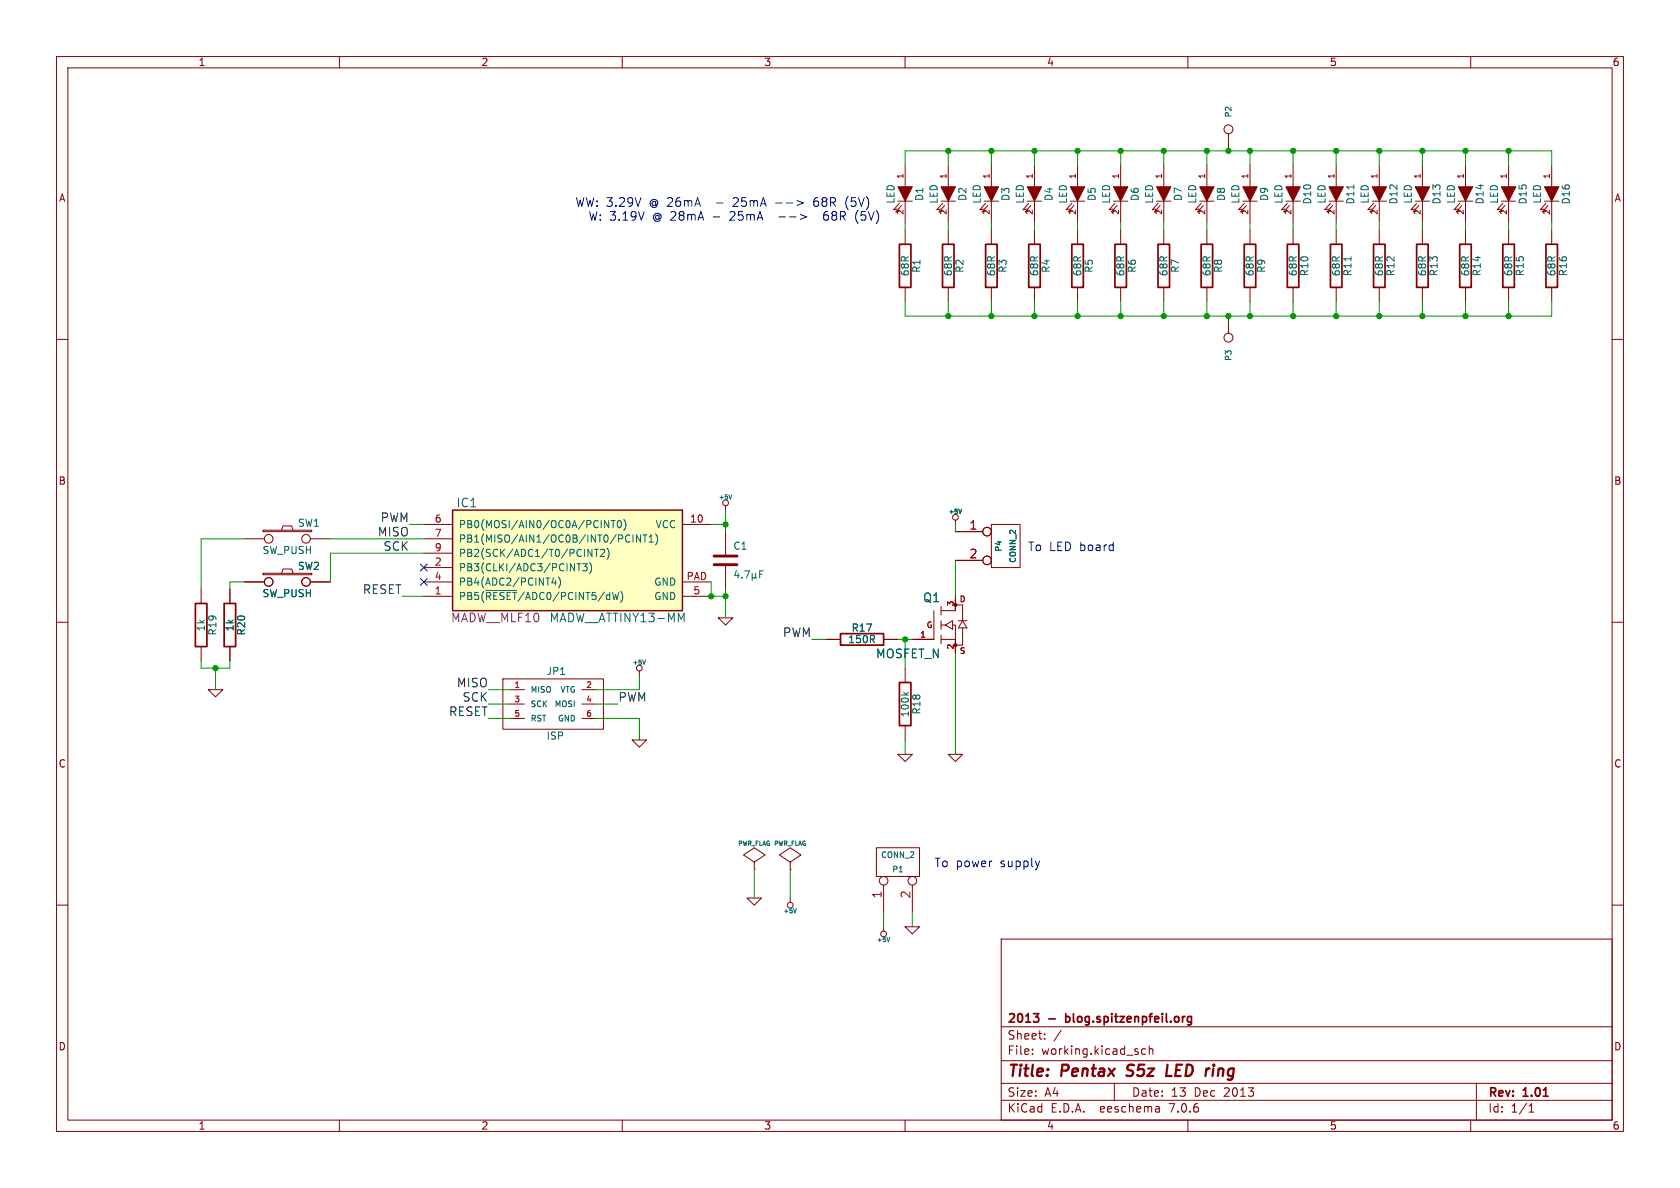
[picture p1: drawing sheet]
<svg xmlns="http://www.w3.org/2000/svg" width="297mm" height="210mm" viewBox="0 0 297 210" stroke-linecap="round" stroke-linejoin="round" font-family="sans-serif">
<g fill="none" stroke="#840000" stroke-width=".18">
<path d="M10 10h277v190h-277zM12 12h273v186h-273zM60 10v2M110 10v2M160 10v2M210 10v2M260 10v2M158.7 35.6h2.6M159 35.9l-1 1.2 .6-.1M159.4 36.3l-1 1.2 .6-.2M160 29.2v3.8M160 35.6v3.8"/>
<path d="M166.4 35.6h2.5M166.6 35.9l-1 1.2 .6-.1M167 36.3l-1 1.2 .6-.2M167.6 29.2v3.8M167.6 35.6v3.8M174 35.6h2.5M174.2 35.9l-1 1.2 .7-.1M174.6 36.3l-1 1.2 .6-.2M175.3 29.2v3.8M175.3 35.6v3.8M181.6 35.6h2.5M181.9 35.9l-1.1 1.2 .7-.1"/>
<path d="M182.2 36.3l-1 1.2 .7-.2M182.9 29.2v3.8M182.9 35.6v3.8M189.2 35.6h2.6M189.5 35.9l-1 1.2 .6-.1M189.9 36.3l-1.1 1.2 .7-.2M190.5 29.2v3.8M190.5 35.6v3.8M196.8 35.6h2.6M197.1 35.9l-1 1.2 .6-.1M197.5 36.3l-1 1.2 .6-.2M198.1 29.2v3.8"/>
<path d="M198.1 35.6v3.8M204.5 35.6h2.5M204.7 35.9l-1 1.2 .6-.1M205.1 36.3l-1 1.2 .6-.2M205.7 29.2v3.8M205.7 35.6v3.8M212.1 35.6h2.5M212.3 35.9l-1 1.2 .7-.1M212.7 36.3l-1 1.2 .6-.2M213.4 29.2v3.8M213.4 35.6v3.8M217.2 23.6v3.1"/>
<path d="M219.7 35.6h2.5M220 35.9l-1.1 1.2 .7-.1M220.3 36.3l-1 1.2 .7-.2M221 29.2v3.8M221 35.6v3.8M227.3 35.6h2.6M227.6 35.9l-1 1.2 .6-.1M228 36.3l-1.1 1.2 .7-.2M228.6 29.2v3.8M228.6 35.6v3.8M234.9 35.6h2.6M235.2 35.9l-1 1.2 .6-.1"/>
<path d="M235.6 36.3l-1 1.2 .6-.2M236.2 29.2v3.8M236.2 35.6v3.8M242.6 35.6h2.5M242.8 35.9l-1 1.2 .6-.1M243.2 36.3l-1 1.2 .6-.2M243.8 29.2v3.8M243.8 35.6v3.8M250.2 35.6h2.5M250.4 35.9l-1 1.2 .7-.1M250.8 36.3l-1 1.2 .6-.2M251.5 29.2v3.8"/>
<path d="M251.5 35.6v3.8M257.8 35.6h2.5M258.1 35.9l-1.1 1.2 .7-.1M258.4 36.3l-1 1.2 .7-.2M259.1 29.2v3.8M259.1 35.6v3.8M265.4 35.6h2.6M265.7 35.9l-1 1.2 .6-.1M266.1 36.3l-1.1 1.2 .7-.2M266.7 29.2v3.8M266.7 35.6v3.8M273 35.6h2.6"/>
<path d="M273.3 35.9l-1 1.2 .6-.1M273.7 36.3l-1 1.2 .6-.2M274.3 29.2v3.8M274.3 35.6v3.8M10 60h2M160 40.6v2.6M160 50.8v2.5M167.6 40.6v2.6M167.6 50.8v2.5M175.3 40.6v2.6M175.3 50.8v2.5M182.9 40.6v2.6"/>
<path d="M182.9 50.8v2.5M190.5 40.6v2.6M190.5 50.8v2.5M198.1 40.6v2.6M198.1 50.8v2.5M205.7 40.6v2.6M205.7 50.8v2.5M213.4 40.6v2.6M213.4 50.8v2.5M217.2 55.9v3M221 40.6v2.6M221 50.8v2.5"/>
<path d="M228.6 40.6v2.6M228.6 50.8v2.5M236.2 40.6v2.6M236.2 50.8v2.5M243.8 40.6v2.6M243.8 50.8v2.5M251.5 40.6v2.6M251.5 50.8v2.5M259.1 40.6v2.6M259.1 50.8v2.5M266.7 40.6v2.6M266.7 50.8v2.5"/>
<path d="M274.3 40.6v2.6M274.3 50.8v2.5M285 60h2M43.2 95.3h3.5M46.5 93.7h8.6v.3h-8.6zM49.8 93.7l.2-.7h1.6l.2 .7M54.9 95.3h3.5M74.9 95.3h5.1M74.9 92.7h5.1M74.9 97.8h5.1M120.6 92.7h5.1M128.3 89.4v.8"/>
<path d="M128.3 94v4.3M128.3 99.8v4.3M168.9 91.9v.8M168.9 94h4.8M168.9 99.1h4.8M175.3 92.7h5v7.6h-5zM10 110h2M35.6 104.1v2.6M35.6 114.3v2.5M40.6 104.1v2.6M40.6 114.3v2.5M43.2 102.9h3.5"/>
<path d="M46.5 101.3h8.6v.3h-8.6zM49.8 101.3l.2-.7h1.6l.2 .7M54.9 102.9h3.5M74.9 102.9h5.1M74.9 105.4h5.1M74.9 100.3h5.1M113 118.6v.8M120.6 102.9h5.1M120.6 105.4h5.1M127 109.2h2.5l-1.2 1.3zM146 113h2.6M156.2 113h2.5"/>
<path d="M160 118.1v2.6M165.1 108v5h-3.8M166.4 113h2.5M166.4 107.2v1.5M166.4 109.7v1.6M166.4 112.3v1.5M166.4 110.5h.7M167.1 110.5l1.3-.8v1.6zM168.4 110.5h.5v2.5M168.9 106.9h1.3v2.8M168.9 105.4v2.6h-2.5M168.9 113v2.6"/>
<path d="M169.4 109.7h1.5M170.2 111v3h-1.3M170.2 109.7l.7 1.3h-1.5zM285 110h2M36.8 121.9h2.6l-1.3 1.3zM88.9 120h17.8v8.9h-17.8zM90.2 121.9h2.5M90.2 124.5h2.5M90.2 127h2.5M102.9 121.9h2.5M102.9 124.5h2.5M102.9 127h2.5"/>
<path d="M111.8 130.8h2.5l-1.3 1.3zM158.7 133.4h2.6l-1.3 1.2zM160 128.3v2.5M167.6 133.4h2.6l-1.3 1.2zM10 160h2M132.1 158.8h2.5l-1.3 1.2zM133.3 152.4l2-1.3-2-1.2-1.9 1.2 1.9 1.3v1.3M133.3 153.7h.1M139.7 158.8v.7M139.7 152.4l1.9-1.3-1.9-1.2-1.9 1.2 1.9 1.3v1.3M139.7 153.7h.1M154.9 149.9h7.7v5h-7.7z"/>
<path d="M156.2 156.5v4.8M161.3 156.5v4.8M285 160h2M156.2 163.8v.8M160 163.8h2.6l-1.3 1.3zM177 166h108v32h-108zM60 198v2M110 198v2M160 198v2M177 194.5h108M177 191.5h108M177 187.5h108"/>
<path d="M177 181.5h108M182.5 186.3v.1M182.5 185.5v.1M184.7 183.6v.1M184.7 182.8v.1M187.6 182.1l-1.3 2M197 191.5v3M202.5 185.5l-.4-.1-.3 .3v.4l.2 .2h.5M203.2 185.5l.2-.1 .3 .1 .1 .9M203.2 184.9v1.5M204.9 195.7l.1 .9M205 196.5l-.2 .1"/>
<path d="M205 196h-.2M210 198v2M260 198v2M261 191.5v6.5M270.3 196.6h.9M270.3 195.5l.4-.4v1.5"/>
<circle cx="217.2" cy="22.9" r=".79"/>
<circle cx="217.2" cy="59.7" r=".79"/>
<circle cx="47.5" cy="95.2" r=".76"/>
<circle cx="54.1" cy="95.2" r=".76"/>
<circle cx="128.3" cy="88.9" r=".51"/>
<circle cx="168.9" cy="91.4" r=".51"/>
<circle cx="174.5" cy="99.1" r=".76"/>
<circle cx="174.5" cy="94" r=".76"/>
<circle cx="47.5" cy="102.9" r=".76"/>
<circle cx="54.1" cy="102.9" r=".76"/>
<circle cx="113" cy="118.1" r=".51"/>
<circle cx="156.2" cy="155.7" r=".76"/>
<circle cx="161.3" cy="155.7" r=".76"/>
<circle cx="139.7" cy="160" r=".51"/>
<circle cx="156.2" cy="165.1" r=".51"/>
</g>
<path d="M199.1 190.1l.3 .1M199.4 188.4l-.1 .2 .1 .4M206.4 188.2l-.2 2h.9M214.6 188.2l-.1 .1 .1 .1M214.6 188.2l.1 .1-.1 .1M214.6 188.2v.2" fill="none" stroke="#840000" stroke-width=".4"/>
<g fill="none" stroke="#840000" stroke-width=".3">
<path d="M159 43.2h2v7.6h-2zM166.6 43.2h2.1v7.6h-2.1zM174.2 43.2h2.1v7.6h-2.1zM181.9 43.2h2v7.6h-2zM189.5 43.2h2v7.6h-2zM197.1 43.2h2v7.6h-2zM204.7 43.2h2.1v7.6h-2.1zM212.3 43.2h2.1v7.6h-2.1zM220 43.2h2v7.6h-2zM227.6 43.2h2v7.6h-2zM235.2 43.2h2v7.6h-2zM242.8 43.2h2.1v7.6h-2.1z"/>
<path d="M250.4 43.2h2.1v7.6h-2.1zM258.1 43.2h2v7.6h-2zM265.7 43.2h2v7.6h-2zM273.3 43.2h2v7.6h-2zM34.5 106.7h2.1v7.6h-2.1zM39.6 106.7h2.1v7.6h-2.1zM148.6 112h7.6v2h-7.6zM159 120.7h2v7.6h-2zM182.7 179.2h.9l-.5 .6 .5 .1v.5l-.3 .3h-.4M188.4 179.2v1.5M188.6 179.7l-.2 .1M210.1 179.8h.5"/>
<path d="M210.6 179.7v1.2l-.3 .3-.3-.1M188.4 180.6l.2 .1M210.1 180.6h.5"/>
</g>
<g fill="#840000" stroke="#840000" stroke-width=".18">
<path d="M204.5 33h2.5l-1.3 2.6z"/>
<path d="M196.8 33h2.6l-1.3 2.6z"/>
<path d="M189.2 33h2.6l-1.3 2.6z"/>
<path d="M174 33h2.5l-1.2 2.6z"/>
<path d="M166.4 33h2.5l-1.3 2.6z"/>
<path d="M242.6 33h2.5l-1.3 2.6z"/>
<path d="M250.2 33h2.5l-1.2 2.6z"/>
<path d="M212.1 33h2.5l-1.2 2.6z"/>
<path d="M273 33h2.6l-1.3 2.6z"/>
<path d="M265.4 33h2.6l-1.3 2.6z"/>
<path d="M257.8 33h2.5l-1.2 2.6z"/>
<path d="M227.3 33h2.6l-1.3 2.6z"/>
<path d="M219.7 33h2.5l-1.2 2.6z"/>
<path d="M158.7 33h2.6l-1.3 2.6z"/>
<path d="M234.9 33h2.6l-1.3 2.6z"/>
<path d="M181.6 33h2.5l-1.2 2.6z"/>
</g>
<g fill="none" stroke="#006464" stroke-width=".18">
<path d="M239.3 32.7v.7M238.8 45.4v.7M102 99.6h.7M102.4 99.6v1.3M103 99.6h.8l-.4 .5 .3 .1v.6l-.1 .1-.6-.1M103.9 97.1l.8 1.3v-1.3M104.2 99.5a1.46 1.46 0 0 1 0 1.9M105.1 97.1h.7M105.4 97.1v1.3M106.2 97.2l.4-.1 .3 .4-.8 .9h.8M106.9 92l.7 1.3v-1.3M107.4 97a1.47 1.47 0 0 1-.1 1.9"/>
<path d="M108 92h.8M108.4 92v1.3M109.2 92.1l.2-.1a.68 .68 0 0 1 .5 .7 .68 .68 0 0 1-.5 .6l-.2-.1-.1-.4zM110.3 91.8a1.46 1.46 0 0 1 0 2M111.9 94.6v1.2M113.2 94.6v1.2l-.7-1.2v1.2M113.7 94.6h.7M114 94.6v1.2M114.8 95.8h.7M114.8 94.9l.3-.3v1.2M115.9 94.4a1.46 1.46 0 0 1 0 1.9M129.4 87.5l-.3 .7"/>
<path d="M170 90l-.3 .8M85.8 104.4h5.5M97.9 102.1l-.3 .9h.8M98.2 102.6v.8M98.8 102.1a1.47 1.47 0 0 1-.1 1.8M109.4 104.7l-.3 1.3M109.7 104.5a1.46 1.46 0 0 1 0 2M114.1 116.7l-.2 .7M120.4 109.5l.5-1.1v1.5M130.2 100.8l-.3 1h.8M130.5 101.3v.9M131.2 102.1v.1"/>
<path d="M131.6 100.9h.9l-.6 1.3M133 101.3v1.3M133 102l.2 .2h.2l.2-.2M133.6 102l.2 .2M133.6 101.3v.7M134.3 101.5h.4M134.9 100.9h-.6v1.3M159.8 122.4l.4 .5M160.6 122.4l-.5 .3M140.8 160.6l-.3 .8M157.3 165.7l-.3 .8"/>
</g>
<path d="M80 90.2h40.6v17.8h-40.6z" fill="#ffffc2" stroke="#ffffc2" stroke-width=".18"/>
<path d="M80 90.2h40.6v17.8h-40.6z" fill="none" stroke="#840000" stroke-width=".25"/>
<path d="M126.2 99.8h4.1M126.2 98.3h4.1" fill="none" stroke="#840000" stroke-width=".51"/>
<path d="M161.9 113h3.2M168.9 113v2.1M168.9 105.9v2.1" fill="none" stroke="#840000" stroke-width=".2"/>
<circle cx="168.9" cy="114" r=".25" fill="#840000" stroke="#840000" stroke-width=".2"/>
<path d="M129.9 38.1l-.9 .8h.9M137.7 38.3h1.2M139.6 38.3h1.1M140.9 35.5l1.1 .4-1.1 .4M141.5 37.9l1.1 .4-1.1 .5M144.1 35.1a1.19 1.19 0 0 0-.1 1.3l.2 .1M144.2 35.5l-.3 .3M146 37.4l-.1 .1a1.03 1.03 0 0 0 0 1.4h.4M146.3 38.1l-.4-.1-.3 .3M149.9 34.8a1.79 1.79 0 0 0 0 2.2M151.4 39.1l.3 .4M183.8 152.2l-.4 1" fill="none" stroke="#0000c2" stroke-width=".18"/>
<g fill="none" stroke="#009600" stroke-width=".18">
<path d="M160 29.2v-2.5h114.3v2.5M160 39.4v1.2M167.6 26.7v2.5M167.6 39.4v1.2M175.3 26.7v2.5M175.3 39.4v1.2M182.9 26.7v2.5M182.9 39.4v1.2M190.5 26.7v2.5M190.5 39.4v1.2M198.1 26.7v2.5M198.1 39.4v1.2"/>
<path d="M205.7 26.7v2.5M205.7 39.4v1.2M213.4 26.7v2.5M213.4 39.4v1.2M221 26.7v2.5M221 39.4v1.2M228.6 26.7v2.5M228.6 39.4v1.2M236.2 26.7v2.5M236.2 39.4v1.2M243.8 26.7v2.5M243.8 39.4v1.2"/>
<path d="M251.5 26.7v2.5M251.5 39.4v1.2M259.1 26.7v2.5M259.1 39.4v1.2M266.7 26.7v2.5M266.7 39.4v1.2M274.3 39.4v1.2M160 53.3v2.6h114.3v-2.6M167.6 53.3v2.6M175.3 53.3v2.6M182.9 53.3v2.6M190.5 53.3v2.6"/>
<path d="M198.1 53.3v2.6M205.7 53.3v2.6M213.4 53.3v2.6M221 53.3v2.6M228.6 53.3v2.6M236.2 53.3v2.6M243.8 53.3v2.6M251.5 53.3v2.6M259.1 53.3v2.6M266.7 53.3v2.6M43.2 95.3h-7.6v8.8M58.4 95.3h16.5"/>
<path d="M72.4 92.7h2.5M74.9 97.8h-16.5v5.1M125.7 92.7h2.6M128.3 90.2v3.8M168.9 92.7v1.3M168.9 99.1v6.3M35.6 116.8v1.3h5v-1.3M38.1 118.1v3.8M43.2 102.9h-2.6v1.2M71.1 105.4h3.8M113 119.4v2.5h-7.6M125.7 102.9v2.5h2.6"/>
<path d="M128.3 104.1v5.1M143.5 113h2.5M158.7 113h2.6M160 113v5.1M168.9 115.6v17.8M86.4 121.9h3.8M86.4 127h3.8M86.4 124.5h3.8M105.4 127h7.6v3.8M105.4 124.5h3.8M160 130.8v2.6M133.3 153.7v5.1"/>
<path d="M139.7 153.7v5.1M156.2 161.3v2.5M161.3 161.3v2.5"/>
</g>
<path d="M74.3 99.7l1.2 1.2M75.5 99.7l-1.2 1.2M74.3 102.3l1.2 1.2M75.5 102.3l-1.2 1.2" fill="none" stroke="#000084" stroke-width=".18"/>
<g fill="#009600" stroke="#009600" stroke-width=".18">
<circle cx="213.4" cy="55.9" r=".46"/>
<circle cx="205.7" cy="55.9" r=".46"/>
<circle cx="190.5" cy="26.7" r=".46"/>
<circle cx="198.1" cy="26.7" r=".46"/>
<circle cx="205.7" cy="26.7" r=".46"/>
<circle cx="182.9" cy="55.9" r=".46"/>
<circle cx="198.1" cy="55.9" r=".46"/>
<circle cx="190.5" cy="55.9" r=".46"/>
<circle cx="175.3" cy="55.9" r=".46"/>
<circle cx="167.6" cy="55.9" r=".46"/>
<circle cx="128.3" cy="92.7" r=".46"/>
<circle cx="251.5" cy="55.9" r=".46"/>
<circle cx="243.8" cy="26.7" r=".46"/>
<circle cx="221" cy="26.7" r=".46"/>
<circle cx="236.2" cy="26.7" r=".46"/>
<circle cx="228.6" cy="26.7" r=".46"/>
<circle cx="243.8" cy="55.9" r=".46"/>
<circle cx="38.1" cy="118.1" r=".46"/>
<circle cx="128.3" cy="105.4" r=".46"/>
<circle cx="125.7" cy="105.4" r=".46"/>
<circle cx="160" cy="113" r=".46"/>
<circle cx="175.3" cy="26.7" r=".46"/>
<circle cx="182.9" cy="26.7" r=".46"/>
<circle cx="167.6" cy="26.7" r=".46"/>
<circle cx="221" cy="55.9" r=".46"/>
<circle cx="217.2" cy="55.9" r=".46"/>
<circle cx="228.6" cy="55.9" r=".46"/>
<circle cx="236.2" cy="55.9" r=".46"/>
<circle cx="213.4" cy="26.7" r=".46"/>
<circle cx="217.2" cy="26.7" r=".46"/>
<circle cx="251.5" cy="26.7" r=".46"/>
<circle cx="259.1" cy="26.7" r=".46"/>
<circle cx="266.7" cy="55.9" r=".46"/>
<circle cx="259.1" cy="55.9" r=".46"/>
<circle cx="266.7" cy="26.7" r=".46"/>
</g>
<g font-size="2.8" fill="#840000">
<text x="178" y="190.9">Title:</text>
<text x="187.7" y="190.9">Pentax</text>
<text x="200.1" y="190.9">S5z</text>
<text x="207.8" y="190.9">LED</text>
<text x="215.6" y="190.9">ring</text>
</g>
<g font-size="2.1" fill="#0000c2">
<text x="101.6" y="36.7">WW: 3.29V</text>
<text x="104.2" y="39.1">W: 3.19V</text>
<text x="114.8" y="36.7">@ 26mA</text>
<text x="115.7" y="39.1">@ 28mA</text>
<text x="126.5" y="39.1">-</text>
<text x="127" y="36.7">-</text>
<text x="129.7" y="39.1">25mA</text>
<text x="130.2" y="36.7">25mA</text>
<text x="137.7" y="36.7">--&gt;</text>
<text x="144.7" y="36.7">68R</text>
<text x="146.9" y="39.1">68R</text>
<text x="150.4" y="36.7">(5V)</text>
<text x="152.6" y="39.1">(5V)</text>
<text x="181.6" y="97.5">To LED board</text>
<text x="165.1" y="153.4">To power</text>
<text x="176.9" y="153.4">supply</text>
</g>
<g font-size="2.1" fill="#006464">
<text x="80.6" y="89.9">IC1</text>
<text x="163.1" y="106.7">Q1</text>
<text x="97.1" y="110.2">MADW__ATTINY13-MM</text>
<text x="154.8" y="116.6">MOSFET_N</text>
</g>
<g font-size="2.1" fill="#0f0f0f">
<text x="66.7" y="94.9">MISO</text>
<text x="67.2" y="92.4">PWM</text>
<text x="67.7" y="97.5">SCK</text>
<text x="64.1" y="105.1">RESET</text>
<text x="138.4" y="112.7">PWM</text>
<text x="80.7" y="121.6">MISO</text>
<text x="81.7" y="124.1">SCK</text>
<text x="109.2" y="124.1">PWM</text>
<text x="79.3" y="126.7">RESET</text>
</g>
<g font-size="2.1" fill="#a90000">
<text x="171.3" y="93.7">1</text>
<text x="171.3" y="98.8">2</text>
<text x="156" y="158.9" transform="rotate(-90 156 158.9)">1</text>
<text x="161" y="158.9" transform="rotate(-90 161 158.9)">2</text>
</g>
<text font-size="2.1" fill="#840084" x="79.6" y="110.2">MADW__MLF10</text>
<g font-size="2.1" fill="#840000">
<text x="178" y="184">Sheet:</text>
<text x="178" y="181.2">2013</text>
<text x="185.5" y="181.2">-</text>
<text x="189.1" y="181.2">blog.spitzenpfeil.org</text>
<text x="178" y="186.7">File:</text>
<text x="184.1" y="186.7">working.kicad_sch</text>
<text x="178" y="196.9">KiCad</text>
<text x="178" y="194.1">Size:</text>
<text x="184.7" y="194.1">A4</text>
<text x="185.7" y="196.9">E.D.A.</text>
<text x="194.6" y="196.9">eeschema</text>
<text x="200" y="194.1">Date:</text>
<text x="207" y="196.9">7.0.6</text>
<text x="207" y="194.1">13</text>
<text x="211.2" y="194.1">Dec</text>
<text x="216.5" y="194.1">2013</text>
<text x="263" y="194.3">Rev:</text>
<text x="263" y="196.9">Id:</text>
<text x="267.1" y="196.9">1/1</text>
<text x="269.4" y="194.3">1.01</text>
</g>
<g font-size="1.8" fill="#840000">
<text x="35" y="11.9">1</text>
<text x="85" y="11.9">2</text>
<text x="135" y="11.9">3</text>
<text x="185" y="11.9">4</text>
<text x="235" y="11.9">5</text>
<text x="285" y="11.9">6</text>
<text x="10.3" y="35.9">A</text>
<text x="285.3" y="35.9">A</text>
<text x="10.3" y="85.9">B</text>
<text x="285.3" y="85.9">B</text>
<text x="10.3" y="135.9">C</text>
<text x="285.3" y="135.9">C</text>
<text x="10.3" y="185.9">D</text>
<text x="285.3" y="185.9">D</text>
<text x="35" y="199.9">1</text>
<text x="85" y="199.9">2</text>
<text x="135" y="199.9">3</text>
<text x="185" y="199.9">4</text>
<text x="235" y="199.9">5</text>
<text x="285" y="199.9">6</text>
</g>
<g font-size="1.8" fill="#006464">
<text x="163.4" y="35.6" transform="rotate(-90 163.4 35.6)">D1</text>
<text x="171" y="35.6" transform="rotate(-90 171 35.6)">D2</text>
<text x="178.7" y="35.6" transform="rotate(-90 178.7 35.6)">D3</text>
<text x="186.3" y="35.6" transform="rotate(-90 186.3 35.6)">D4</text>
<text x="193.9" y="35.6" transform="rotate(-90 193.9 35.6)">D5</text>
<text x="201.5" y="35.6" transform="rotate(-90 201.5 35.6)">D6</text>
<text x="209.1" y="35.6" transform="rotate(-90 209.1 35.6)">D7</text>
<text x="216.8" y="35.6" transform="rotate(-90 216.8 35.6)">D8</text>
<text x="224.4" y="35.6" transform="rotate(-90 224.4 35.6)">D9</text>
<text x="158.3" y="36.1" transform="rotate(-90 158.3 36.1)">LED</text>
<text x="166" y="36.1" transform="rotate(-90 166 36.1)">LED</text>
<text x="173.6" y="36.1" transform="rotate(-90 173.6 36.1)">LED</text>
<text x="181.2" y="36.1" transform="rotate(-90 181.2 36.1)">LED</text>
<text x="188.8" y="36.1" transform="rotate(-90 188.8 36.1)">LED</text>
<text x="196.4" y="36.1" transform="rotate(-90 196.4 36.1)">LED</text>
<text x="204.1" y="36.1" transform="rotate(-90 204.1 36.1)">LED</text>
<text x="211.7" y="36.1" transform="rotate(-90 211.7 36.1)">LED</text>
<text x="219.3" y="36.1" transform="rotate(-90 219.3 36.1)">LED</text>
<text x="226.9" y="36.1" transform="rotate(-90 226.9 36.1)">LED</text>
<text x="232" y="36.2" transform="rotate(-90 232 36.2)">D10</text>
<text x="234.5" y="36.1" transform="rotate(-90 234.5 36.1)">LED</text>
<text x="239.6" y="36.2" transform="rotate(-90 239.6 36.2)">D11</text>
<text x="242.2" y="36.1" transform="rotate(-90 242.2 36.1)">LED</text>
<text x="247.2" y="36.2" transform="rotate(-90 247.2 36.2)">D12</text>
<text x="249.8" y="36.1" transform="rotate(-90 249.8 36.1)">LED</text>
<text x="254.9" y="36.2" transform="rotate(-90 254.9 36.2)">D13</text>
<text x="257.4" y="36.1" transform="rotate(-90 257.4 36.1)">LED</text>
<text x="262.5" y="36.2" transform="rotate(-90 262.5 36.2)">D14</text>
<text x="265" y="36.1" transform="rotate(-90 265 36.1)">LED</text>
<text x="270.1" y="36.2" transform="rotate(-90 270.1 36.2)">D15</text>
<text x="272.6" y="36.1" transform="rotate(-90 272.6 36.1)">LED</text>
<text x="277.7" y="36.2" transform="rotate(-90 277.7 36.2)">D16</text>
<text x="160.9" y="48.9" transform="rotate(-90 160.9 48.9)">68R</text>
<text x="162.9" y="48.3" transform="rotate(-90 162.9 48.3)">R1</text>
<text x="168.5" y="48.9" transform="rotate(-90 168.5 48.9)">68R</text>
<text x="170.5" y="48.3" transform="rotate(-90 170.5 48.3)">R2</text>
<text x="176.1" y="48.9" transform="rotate(-90 176.1 48.9)">68R</text>
<text x="178.2" y="48.3" transform="rotate(-90 178.2 48.3)">R3</text>
<text x="183.7" y="48.9" transform="rotate(-90 183.7 48.9)">68R</text>
<text x="185.8" y="48.3" transform="rotate(-90 185.8 48.3)">R4</text>
<text x="191.4" y="48.9" transform="rotate(-90 191.4 48.9)">68R</text>
<text x="193.4" y="48.3" transform="rotate(-90 193.4 48.3)">R5</text>
<text x="199" y="48.9" transform="rotate(-90 199 48.9)">68R</text>
<text x="201" y="48.3" transform="rotate(-90 201 48.3)">R6</text>
<text x="206.6" y="48.9" transform="rotate(-90 206.6 48.9)">68R</text>
<text x="208.6" y="48.3" transform="rotate(-90 208.6 48.3)">R7</text>
<text x="214.2" y="48.9" transform="rotate(-90 214.2 48.9)">68R</text>
<text x="216.3" y="48.3" transform="rotate(-90 216.3 48.3)">R8</text>
<text x="221.8" y="48.9" transform="rotate(-90 221.8 48.9)">68R</text>
<text x="223.9" y="48.3" transform="rotate(-90 223.9 48.3)">R9</text>
<text x="229.5" y="48.9" transform="rotate(-90 229.5 48.9)">68R</text>
<text x="231.5" y="48.9" transform="rotate(-90 231.5 48.9)">R10</text>
<text x="237.1" y="48.9" transform="rotate(-90 237.1 48.9)">68R</text>
<text x="239.1" y="48.9" transform="rotate(-90 239.1 48.9)">R11</text>
<text x="244.7" y="48.9" transform="rotate(-90 244.7 48.9)">68R</text>
<text x="246.7" y="48.9" transform="rotate(-90 246.7 48.9)">R12</text>
<text x="252.3" y="48.9" transform="rotate(-90 252.3 48.9)">68R</text>
<text x="254.4" y="48.9" transform="rotate(-90 254.4 48.9)">R13</text>
<text x="259.9" y="48.9" transform="rotate(-90 259.9 48.9)">68R</text>
<text x="262" y="48.9" transform="rotate(-90 262 48.9)">R14</text>
<text x="267.6" y="48.9" transform="rotate(-90 267.6 48.9)">68R</text>
<text x="269.6" y="48.9" transform="rotate(-90 269.6 48.9)">R15</text>
<text x="275.2" y="48.9" transform="rotate(-90 275.2 48.9)">68R</text>
<text x="277.2" y="48.9" transform="rotate(-90 277.2 48.9)">R16</text>
<text x="52.6" y="93.3">SW1</text>
<text x="81" y="93.6">PB0(MOSI/AIN0/OC0A/PCINT0)</text>
<text x="115.8" y="93.6">VCC</text>
<text x="46.3" y="98.1">SW_PUSH</text>
<text x="52.6" y="100.9">SW2</text>
<text x="81" y="101.2">PB3(CLKI/ADC3/PCINT3)</text>
<text x="81" y="96.1">PB1(MISO/AIN1/OC0B/INT0/PCINT1)</text>
<text x="81" y="98.7">PB2(SCK/ADC1/T0/PCINT2)</text>
<text x="129.5" y="97.4">C1</text>
<text x="46.3" y="105.8">SW_PUSH</text>
<text x="81" y="106.3">PB5(~{RESET}/ADC0/PCINT5/dW)</text>
<text x="81" y="103.7">PB4(ADC2/PCINT4)</text>
<text x="115.6" y="106.3">GND</text>
<text x="115.6" y="103.7">GND</text>
<text x="36.4" y="111.7" transform="rotate(-90 36.4 111.7)">1k</text>
<text x="38.5" y="112.4" transform="rotate(-90 38.5 112.4)">R19</text>
<text x="41.5" y="111.7" transform="rotate(-90 41.5 111.7)">1k</text>
<text x="43.5" y="112.4" transform="rotate(-90 43.5 112.4)">R20</text>
<text x="149.8" y="113.9">150R</text>
<text x="150.5" y="111.9">R17</text>
<text x="96.5" y="119.5">JP1</text>
<text x="96.5" y="130.9">ISP</text>
<text x="160.9" y="126.9" transform="rotate(-90 160.9 126.9)">100k</text>
<text x="162.9" y="126.4" transform="rotate(-90 162.9 126.4)">R18</text>
</g>
<g font-size="1.8" fill="#a90000">
<text x="76.8" y="92.5">6</text>
<text x="76.8" y="95">7</text>
<text x="121.9" y="92.5">10</text>
<text x="76.8" y="100.1">2</text>
<text x="76.8" y="97.5">9</text>
<text x="76.8" y="105.2">1</text>
<text x="76.8" y="102.6">4</text>
<text x="121.3" y="102.6">PAD</text>
<text x="122.5" y="105.2">5</text>
</g>
<g font-size="1.4" fill="#006464">
<text x="217.9" y="20.9" transform="rotate(-90 217.9 20.9)">P2</text>
<text x="217.9" y="63.9" transform="rotate(-90 217.9 63.9)">P3</text>
<text x="177.3" y="97.6" transform="rotate(-90 177.3 97.6)">P4</text>
<text x="179.8" y="99.6" transform="rotate(-90 179.8 99.6)">CONN_2</text>
<text x="93.7" y="122.7">MISO</text>
<text x="93.7" y="125.2">SCK</text>
<text x="97.9" y="125.2">MOSI</text>
<text x="98.9" y="122.7">VTG</text>
<text x="93.7" y="127.7">RST</text>
<text x="98.5" y="127.7">GND</text>
<text x="155.6" y="151.9">CONN_2</text>
<text x="157.6" y="154.4">P1</text>
</g>
<g font-size="1.4" fill="#a90000">
<text x="159.8" y="31.7" transform="rotate(-90 159.8 31.7)">1</text>
<text x="167.4" y="31.7" transform="rotate(-90 167.4 31.7)">1</text>
<text x="175" y="31.7" transform="rotate(-90 175 31.7)">1</text>
<text x="182.6" y="31.7" transform="rotate(-90 182.6 31.7)">1</text>
<text x="190.2" y="31.7" transform="rotate(-90 190.2 31.7)">1</text>
<text x="197.9" y="31.7" transform="rotate(-90 197.9 31.7)">1</text>
<text x="205.5" y="31.7" transform="rotate(-90 205.5 31.7)">1</text>
<text x="213.1" y="31.7" transform="rotate(-90 213.1 31.7)">1</text>
<text x="220.7" y="31.7" transform="rotate(-90 220.7 31.7)">1</text>
<text x="228.3" y="31.7" transform="rotate(-90 228.3 31.7)">1</text>
<text x="236" y="31.7" transform="rotate(-90 236 31.7)">1</text>
<text x="243.6" y="31.7" transform="rotate(-90 243.6 31.7)">1</text>
<text x="251.2" y="31.7" transform="rotate(-90 251.2 31.7)">1</text>
<text x="258.8" y="31.7" transform="rotate(-90 258.8 31.7)">1</text>
<text x="266.4" y="31.7" transform="rotate(-90 266.4 31.7)">1</text>
<text x="274.1" y="31.7" transform="rotate(-90 274.1 31.7)">1</text>
<text x="159.8" y="38.1" transform="rotate(-90 159.8 38.1)">2</text>
<text x="167.4" y="38.1" transform="rotate(-90 167.4 38.1)">2</text>
<text x="175" y="38.1" transform="rotate(-90 175 38.1)">2</text>
<text x="182.6" y="38.1" transform="rotate(-90 182.6 38.1)">2</text>
<text x="190.2" y="38.1" transform="rotate(-90 190.2 38.1)">2</text>
<text x="197.9" y="38.1" transform="rotate(-90 197.9 38.1)">2</text>
<text x="205.5" y="38.1" transform="rotate(-90 205.5 38.1)">2</text>
<text x="213.1" y="38.1" transform="rotate(-90 213.1 38.1)">2</text>
<text x="220.7" y="38.1" transform="rotate(-90 220.7 38.1)">2</text>
<text x="228.3" y="38.1" transform="rotate(-90 228.3 38.1)">2</text>
<text x="236" y="38.1" transform="rotate(-90 236 38.1)">2</text>
<text x="243.6" y="38.1" transform="rotate(-90 243.6 38.1)">2</text>
<text x="251.2" y="38.1" transform="rotate(-90 251.2 38.1)">2</text>
<text x="258.8" y="38.1" transform="rotate(-90 258.8 38.1)">2</text>
<text x="266.4" y="38.1" transform="rotate(-90 266.4 38.1)">2</text>
<text x="274.1" y="38.1" transform="rotate(-90 274.1 38.1)">2</text>
<text x="168.7" y="107.3" transform="rotate(-90 168.7 107.3)">3</text>
<text x="162.6" y="112.8">1</text>
<text x="168.7" y="114.9" transform="rotate(-90 168.7 114.9)">2</text>
<text x="90.8" y="121.7">1</text>
<text x="90.8" y="124.2">3</text>
<text x="103.5" y="121.7">2</text>
<text x="103.5" y="124.2">4</text>
<text x="90.8" y="126.7">5</text>
<text x="103.5" y="126.7">6</text>
</g>
<g font-size="1.4" fill="#840000">
<text x="169.5" y="106.7">D</text>
<text x="163.6" y="111.3">G</text>
<text x="169.5" y="115.9">S</text>
</g>
<g font-size="1.1" fill="#006464">
<text x="127" y="88.5">+5V</text>
<text x="167.6" y="91">+5V</text>
<text x="111.7" y="117.7">+5V</text>
<text x="130.4" y="149.7">PWR_FLAG PWR_FLAG</text>
<text x="138.4" y="161.6">+5V</text>
<text x="154.9" y="166.7">+5V</text>
</g>
</svg>
